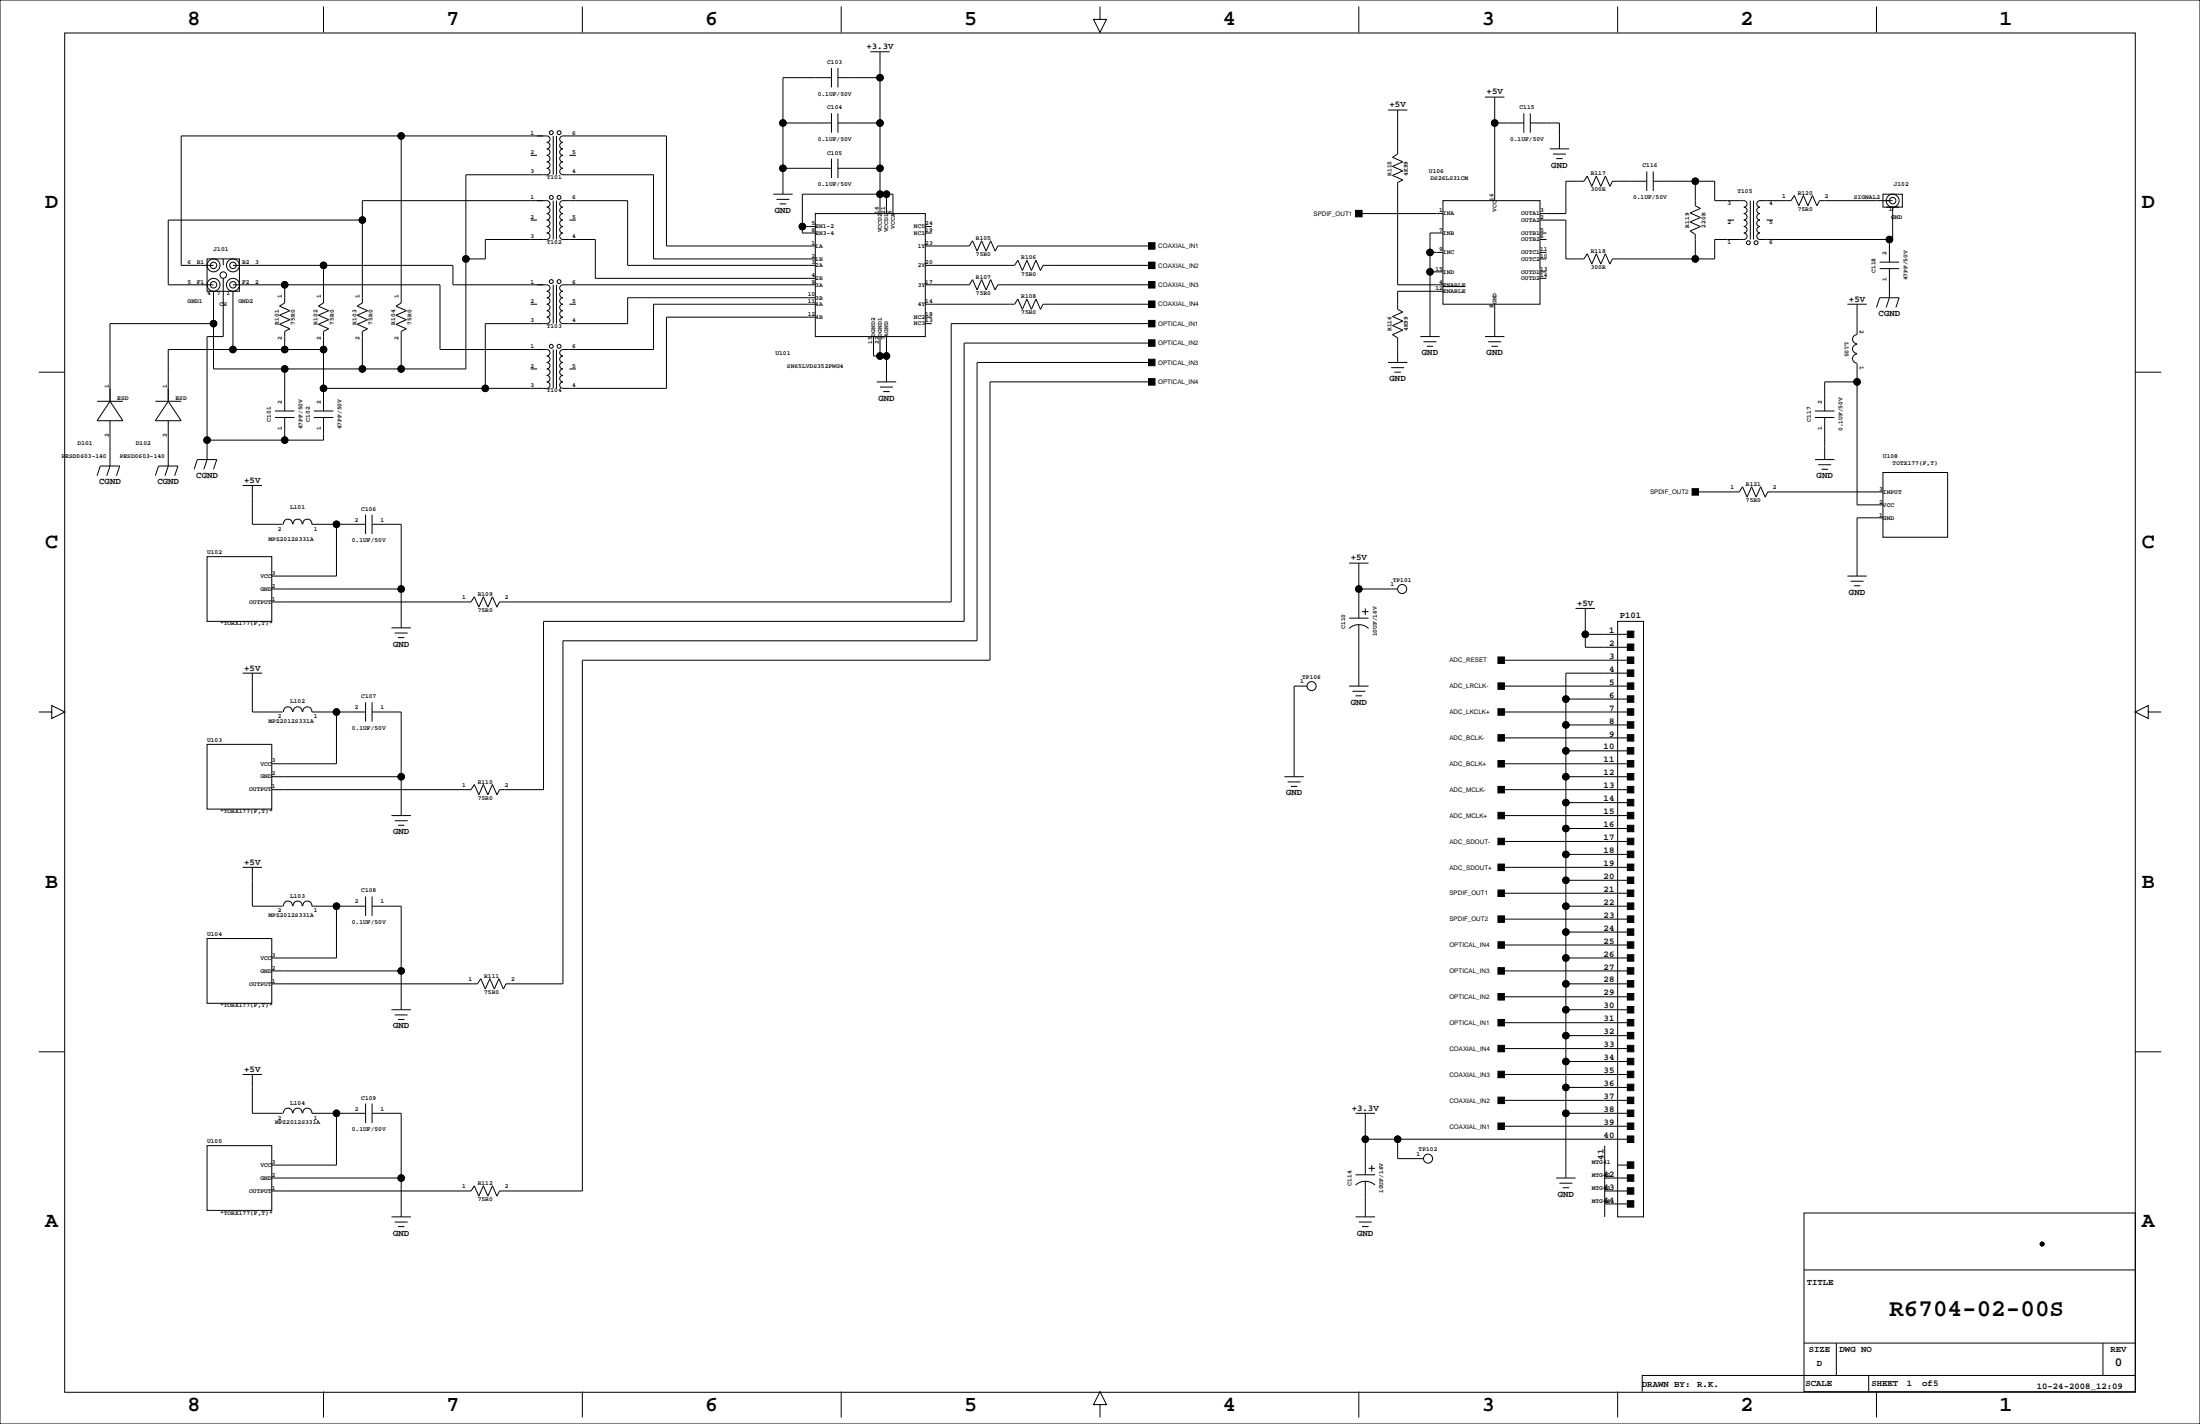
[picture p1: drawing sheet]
<svg xmlns="http://www.w3.org/2000/svg" width="864mm" height="559mm" viewBox="0 0 864 559" stroke-linecap="round" stroke-linejoin="round" font-family="sans-serif">
<g fill="none" stroke="#000" stroke-width=".39">
<path d="M0 0h863.6v558.8h-863.6zM25.4 13h812.8v533.4h-812.8zM127 2.5v10.2M228.6 2.5v10.2M330.2 2.5v10.2M431.8 2.5v5.1h2.5l-2.5 5.1-2.5-5.1h2.5M533.4 2.5v10.2M635 2.5v10.2M736.6 2.5v10.2M326.4 30.5h-19.1v45.7M326.4 26.7v7.6M328.9 30.5h16.5"/>
<path d="M328.9 26.7v7.6M341.6 20.3h7.6M345.4 20.3v63.5M429.3 29h.1M582.9 38.1h7.6M586.7 38.1v40.6M157.5 53.3v65.6l-2.1 1.2 4.1 1.8-4.1 1.8 4.1 1.8-4.1 1.8 4.1 1.7-2 1v14.8M214.4 48.5h.1M214.6 59.7h.1M216.4 47h.1M217.2 53.3v15.3M218.4 53.3v15.3"/>
<path d="M219.7 47h.1M307.3 48.3h19.1M326.4 44.5v7.6M328.9 48.3h16.5M328.9 44.5v7.6M429.3 54.4h.1M544.8 43.2h7.6M548.6 43.2v17.3l-2 1.2 4.1 1.8-4.1 1.8 4.1 1.8-4.1 1.7 4.1 1.8-2.1 1v40.2h17.8M586.7 48.3h11.5M598.2 44.5v7.6M600.7 48.3h11.4v10.1M600.7 44.5v7.6"/>
<path d="M608.3 58.4h7.6M779.8 42.2h.1M208.3 61h2.5M214.4 73.9h.1M216.4 72.4h.1M217.2 78.7v15.3M218.4 78.7v15.3M219.7 72.4h.1M223.5 61h2.6M303.5 76.2h7.6M304.8 78.2h5.1M307.3 66h19.1"/>
<path d="M326.4 62.2v7.7M328.9 66h16.5M328.9 62.2v7.7M348 76.2v7.6M566.4 78.7h38.1v40.7h-38.1zM609.6 60.5h5.1M610.9 62.2h2.5M646.4 71.1h-13.4l-1 2.1-1.8-4.1-1.8 4.1-1.8-4.1-1.8 4.1-1.7-4.1-1.3 2h-7.1v12.7h-10.2M646.4 67.3v7.6M649 71.1h24.1v7.6h11.4a1.27 1.27 0 0 1 1.3 1.3 1.27 1.27 0 0 1-1.3 1.3 1.27 1.27 0 0 1 1.3 1.2 1.27 1.27 0 0 1-1.3 1.3 1.27 1.27 0 0 1 1.3 1.3 1.27 1.27 0 0 1-1.3 1.3 1.27 1.27 0 0 1 1.3 1.2 1.27 1.27 0 0 1-1.3 1.3 1.27 1.27 0 0 1 1.3 1.3 1.27 1.27 0 0 1-1.3 1.2 1.27 1.27 0 0 1 1.3 1.3 1.27 1.27 0 0 1-1.3 1.3h-11.4v7.6h-40.1l-1 2-1.8-4-1.8 4-1.8-4-1.8 4-1.7-4-1.3 2h-7.1v-15.2h-10.2M649 67.3v7.6M665.5 71.1v9.7l2 1-4.1 1.8 4.1 1.7-4.1 1.8 4.1 1.8-4.1 1.8 2.1 1.2v9.7"/>
<path d="M687.1 78.7v15.3M688.3 78.7v15.3M739.1 76.2h7.7v5.1h-7.7zM741.7 72.4h.1M742.9 78.7h-28.7l-1 2.1-1.7-4.1-1.8 4.1-1.8-4.1-1.8 4.1-1.8-4.1-1.2 2h-12.2a1.27 1.27 0 0 0-1.3 1.3 1.27 1.27 0 0 0 1.3 1.3 1.27 1.27 0 0 0-1.3 1.2 1.27 1.27 0 0 0 1.3 1.3 1.27 1.27 0 0 0-1.3 1.3 1.27 1.27 0 0 0 1.3 1.3 1.27 1.27 0 0 0-1.3 1.2 1.27 1.27 0 0 0 1.3 1.3 1.27 1.27 0 0 0-1.3 1.3 1.27 1.27 0 0 0 1.3 1.2 1.27 1.27 0 0 0-1.3 1.3 1.27 1.27 0 0 0 1.3 1.3h52v-12.7M142.2 86.4h-76.2v25.4h17.8M208.3 86.4h2.5M214.6 85.1h.1M223.5 86.4h2.6M306.1 80h2.5M315 88.9h5M320 83.8h43.2v48.3h-43.2z"/>
<path d="M320 96.5h-58.4v-43.2h-40.6a1.27 1.27 0 0 0-1.3 1.3 1.27 1.27 0 0 0 1.3 1.3 1.27 1.27 0 0 0-1.3 1.2 1.27 1.27 0 0 0 1.3 1.3 1.27 1.27 0 0 0-1.3 1.3 1.27 1.27 0 0 0 1.3 1.3 1.27 1.27 0 0 0-1.3 1.2 1.27 1.27 0 0 0 1.3 1.3 1.27 1.27 0 0 0-1.3 1.3 1.27 1.27 0 0 0 1.3 1.2 1.27 1.27 0 0 0-1.3 1.3 1.27 1.27 0 0 0 1.3 1.3h35.5v33h63.5M350.5 83.8v-7.6h-35.5v15.2h5M363.2 96.5h17.3l1.3-2 1.7 4.1 1.8-4.1 1.8 4.1 1.8-4.1 1.8 4.1 1-2.1h60.4M363.2 91.4h2.6M363.2 88.9h2.6M533.4 83.8h33M561.3 99.1h5.1M566.4 91.4h-5.1v40.7M604.5 94h2.6M604.5 91.4h2.6M604.5 99.1h2.6M678.2 86.4h2.5"/>
<path d="M684.3 98.8h.1M684.5 87.6h.1M693.4 86.4h2.6M740.4 81.3h5.1zM741.7 94v8.9M81.3 101.6h12.7v12.7h-12.7zM83.8 104.1h-12.7v-50.8h143.5a1.27 1.27 0 0 1 1.3 1.3 1.27 1.27 0 0 1-1.3 1.3 1.27 1.27 0 0 1 1.3 1.3 1.27 1.27 0 0 1-1.3 1.2 1.27 1.27 0 0 1 1.3 1.3 1.27 1.27 0 0 1-1.3 1.3 1.27 1.27 0 0 1 1.3 1.2 1.27 1.27 0 0 1-1.3 1.3 1.27 1.27 0 0 1 1.3 1.3 1.27 1.27 0 0 1-1.3 1.2 1.27 1.27 0 0 1 1.3 1.3 1.27 1.27 0 0 1-1.3 1.3h-31.7v76.2h-99.1v-30.5M86.4 105.4h.1M87.6 109.2v22.9h-6.3v48.2l-1.3 3.8M87.6 101.6v2.5M91.4 104.1h86.4v7.7h36.8a1.27 1.27 0 0 1 1.3 1.2 1.27 1.27 0 0 1-1.3 1.3 1.27 1.27 0 0 1 1.3 1.3 1.27 1.27 0 0 1-1.3 1.2 1.27 1.27 0 0 1 1.3 1.3 1.27 1.27 0 0 1-1.3 1.3 1.27 1.27 0 0 1 1.3 1.3 1.27 1.27 0 0 1-1.3 1.2 1.27 1.27 0 0 1 1.3 1.3 1.27 1.27 0 0 1-1.3 1.3 1.27 1.27 0 0 1 1.3 1.2 1.27 1.27 0 0 1-1.3 1.3h-24.1v25.4M91.4 111.8h81.3v25.4h41.9a1.27 1.27 0 0 1 1.3 1.2 1.27 1.27 0 0 1-1.3 1.3 1.27 1.27 0 0 1 1.3 1.3 1.27 1.27 0 0 1-1.3 1.2 1.27 1.27 0 0 1 1.3 1.3 1.27 1.27 0 0 1-1.3 1.3 1.27 1.27 0 0 1 1.3 1.2 1.27 1.27 0 0 1-1.3 1.3 1.27 1.27 0 0 1 1.3 1.3 1.27 1.27 0 0 1-1.3 1.3 1.27 1.27 0 0 1 1.3 1.2 1.27 1.27 0 0 1-1.3 1.3h-87.6"/>
<path d="M91.4 114.3v22.9M111.8 111.8v7.1l-2.1 1.2 4.1 1.8-4.1 1.8 4.1 1.8-4.1 1.8 4.1 1.7-2 1v7.2M127 104.1v14.8l-2 1.2 4 1.8-4 1.8 4 1.8-4 1.8 4 1.7-2 1v31.3M182.9 101.6h7.6v-7.6h24.1a1.27 1.27 0 0 0 1.3-1.3 1.27 1.27 0 0 0-1.3-1.3 1.27 1.27 0 0 0 1.3-1.2 1.27 1.27 0 0 0-1.3-1.3 1.27 1.27 0 0 0 1.3-1.3 1.27 1.27 0 0 0-1.3-1.2 1.27 1.27 0 0 0 1.3-1.3 1.27 1.27 0 0 0-1.3-1.3 1.27 1.27 0 0 0 1.3-1.2 1.27 1.27 0 0 0-1.3-1.3 1.27 1.27 0 0 0 1.3-1.3 1.27 1.27 0 0 0-1.3-1.3h-72.4v40.2l-2 1.2 4.1 1.8-4.1 1.8 4.1 1.8-4.1 1.8 4.1 1.7-2.1 1v14.8M208.3 119.4h2.5M214.4 106.9h.1M214.6 118.1h.1M216.4 105.4h.1M217.2 111.8v15.2M218.4 111.8v15.2M219.7 105.4h.1M223.5 119.4h2.6"/>
<path d="M309.9 105.2h.1M320 111.8h-99a1.27 1.27 0 0 0-1.3 1.2 1.27 1.27 0 0 0 1.3 1.3 1.27 1.27 0 0 0-1.3 1.3 1.27 1.27 0 0 0 1.3 1.2 1.27 1.27 0 0 0-1.3 1.3 1.27 1.27 0 0 0 1.3 1.3 1.27 1.27 0 0 0-1.3 1.2 1.27 1.27 0 0 0 1.3 1.3 1.27 1.27 0 0 0-1.3 1.3 1.27 1.27 0 0 0 1.3 1.3 1.27 1.27 0 0 0-1.3 1.2 1.27 1.27 0 0 0 1.3 1.3h25.4v-10.2h73.6M320 119.4h-63.5v17.8h-35.5a1.27 1.27 0 0 0-1.3 1.2 1.27 1.27 0 0 0 1.3 1.3 1.27 1.27 0 0 0-1.3 1.3 1.27 1.27 0 0 0 1.3 1.2 1.27 1.27 0 0 0-1.3 1.3 1.27 1.27 0 0 0 1.3 1.3 1.27 1.27 0 0 0-1.3 1.2 1.27 1.27 0 0 0 1.3 1.3 1.27 1.27 0 0 0-1.3 1.3 1.27 1.27 0 0 0 1.3 1.3 1.27 1.27 0 0 0-1.3 1.2 1.27 1.27 0 0 0 1.3 1.3h40.6v-27.9h58.4M320 104.1h-73.6v-25.4h-25.4a1.27 1.27 0 0 0-1.3 1.3 1.27 1.27 0 0 0 1.3 1.3 1.27 1.27 0 0 0-1.3 1.2 1.27 1.27 0 0 0 1.3 1.3 1.27 1.27 0 0 0-1.3 1.3 1.27 1.27 0 0 0 1.3 1.3 1.27 1.27 0 0 0-1.3 1.2 1.27 1.27 0 0 0 1.3 1.3 1.27 1.27 0 0 0-1.3 1.3 1.27 1.27 0 0 0 1.3 1.2 1.27 1.27 0 0 0-1.3 1.3 1.27 1.27 0 0 0 1.3 1.3h12.7v15.2h86.3M363.2 104.1h35.1l1.2-2 1.8 4.1 1.8-4.1 1.8 4.1 1.8-4.1 1.7 4.1 1-2.1h42.7M363.2 111.8h17.3l1.3-2.1 1.7 4.1 1.8-4.1 1.8 4.1 1.8-4.1 1.8 4.1 1-2h60.4M363.2 119.4h35.1l1.2-2.1 1.8 4.1 1.8-4.1 1.8 4.1 1.8-4.1 1.7 4.1 1-2h42.7M561.3 106.7h5.1M566.4 114.3h-17.8v7.1l2.1 1-4.1 1.8 4.1 1.8-4.1 1.8 4.1 1.7-4.1 1.8 2 1.3v9.6M566.4 112.5h8.8M586.7 119.4v12.7M604.5 101.6h2.6"/>
<path d="M604.5 109.2h2.6M604.5 106.7h2.6M686.3 100.3h.1M689.6 100.3h.1M725.2 119.4h7.6M729 119.4v11.9a1.78 1.78 0 0 0-1.8 1.8 1.78 1.78 0 0 0 1.8 1.8M737.9 105.4h7.6M737.9 102.9h7.6M741.7 111.8h.1M741.7 105.4v11.4l-1.3 3.8M83.8 127h-40.6v30.5M127 137.2h-61v20.3"/>
<path d="M214.4 132.3h.1M216.4 130.8h.1M217.2 137.2v15.2M218.4 137.2v15.2M219.7 130.8h.1M309.9 130.6h.1M342.9 132.1v7.6h5.1M345.4 132.1v7.6M348 132.1v17.8M363.2 127h2.6M363.2 124.5h2.6M452.1 127h-78.7v109.2h-177.3l-1 2.1-1.8-4.1-1.8 4.1-1.8-4.1-1.7 4.1-1.8-4.1-1.3 2h-78.2"/>
<path d="M452.1 134.6h-73.6v109.2h-165.1v66.1h-17.3l-1 2-1.8-4.1-1.8 4.1-1.8-4.1-1.7 4.1-1.8-4.1-1.3 2.1h-78.2M557.5 132.1h7.6M558.8 134.1h5.1M560.1 135.9h2.5M582.9 132.1h7.6M584.2 134.1h5.1M585.5 135.9h2.5M729 138.9a1.78 1.78 0 0 0-1.8 1.8 1.78 1.78 0 0 0 1.8 1.8M729 135.1a1.78 1.78 0 0 0-1.8 1.8 1.78 1.78 0 0 0 1.8 1.8M736.6 120.6l1.3-3.8h7.6l-1.3 3.8M15.2 146.1h10.2M38.1 157.5h10.2"/>
<path d="M43.2 157.5l5.1 7.6h-10.2zM61 157.5h10.1M66 157.5l5.1 7.6h-10.1zM111.8 144.8v16.5M208.3 144.8h2.5M214.6 143.5h.1M223.5 144.8h2.6M344.2 149.9h7.6M345.4 151.9h5.1M346.7 153.7h2.5M452.1 142.2h-68.6v109.3h-162.5v134.6h-22.4l-1 2-1.8-4.1-1.7 4.1-1.8-4.1-1.8 4.1-1.8-4.1-1.2 2.1h-80.8M452.1 149.9h-63.5v109.2h-160v208.3h-32.5l-1 2-1.8-4.1-1.8 4.1-1.8-4.1-1.7 4.1-1.8-4.1-1.3 2.1h-78.2"/>
<path d="M544.8 142.2h7.6M546.1 144.3h5.1M547.4 146.1h2.5M729 142.7v55.4h10.1M729 149.9h-12.7v11.4M838.2 146.1h10.2M43.2 165.1v17.8l-1.3 3.8M66 165.1v17.8l-1.2 3.8M107.9 163.8h7.7M107.9 161.3h7.7M111.8 163.8v8.9M123.2 163.8h7.6"/>
<path d="M123.2 161.3h7.6M127 163.8v8.9h-45.7M309.9 163.6h.1M712.5 163.8h7.6M712.5 161.3h7.6M716.3 163.8v16.5M38.1 186.7l1.3-3.8h7.6l-1.3 3.8M61 186.7l1.2-3.8h7.6l-1.2 3.8M76.2 184.1l1.3-3.8h7.6l-1.3 3.8M95.2 190.5h7.7M99.1 190.5v15.2h11.9M309.9 189h.1"/>
<path d="M665.5 193h17.3l1.2-2 1.8 4.1 1.8-4.1 1.8 4.1 1.7-4.1 1.8 4.1 1-2.1h45.2M712.5 180.3h7.6M713.7 182.4h5.1M715 184.1h2.5M739.1 185.4h25.4v25.4h-25.4zM81.3 218.4h25.4v25.4h-25.4zM111.3 205.7a1.78 1.78 0 0 1 1.7-2 1.78 1.78 0 0 1 1.8 2M115.1 205.7a1.78 1.78 0 0 1 1.8-2 1.78 1.78 0 0 1 1.7 2M118.9 205.7a1.78 1.78 0 0 1 1.8-2 1.78 1.78 0 0 1 1.7 2M122.4 205.7h21.1M132.1 205.7v20.4h-25.4M143.5 201.9v7.7"/>
<path d="M146 205.7h11.5v40.7M146 201.9v7.7M739.1 203.2h-10.1v22.9M106.7 231.1h50.8M529.6 221h7.6M533.4 231.1h15.2M533.4 221v21.6M535.9 238.8v2.5M549.9 232.4h.1M549.9 231.1h.1M551.2 233.7h.1M552.4 231.1h.1"/>
<path d="M553.7 231.1h.1M618.5 238.8h7.6M622.3 238.8v15.2h16.5M725.2 226.1h7.6M726.4 228.1h5.1M727.7 229.9h2.5M153.7 246.4h7.6M154.9 248.4h5.1M156.2 250.2h2.5M529.6 246.6a5.6 5.6 0 0 1 7.6 0M529.6 242.6h7.6M533.4 245.1v24.1"/>
<path d="M534.7 240h2.5M589.3 259.1h49.5M622.3 248.9h16.5M635 243.8h10.2v233.7h-10.2zM15.2 279.4h5.1v-2.5l5.1 2.5-5.1 2.5v-2.5M95.2 264.2h7.7M99.1 264.2v15.2h11.9M111.3 279.4a1.78 1.78 0 0 1 1.7-2 1.78 1.78 0 0 1 1.8 2M115.1 279.4a1.78 1.78 0 0 1 1.8-2 1.78 1.78 0 0 1 1.7 2M118.9 279.4a1.78 1.78 0 0 1 1.8-2 1.78 1.78 0 0 1 1.7 2M122.4 279.4h21.1M132.1 279.4v20.3h-25.4"/>
<path d="M143.5 275.6v7.6M146 279.4h11.5v40.6M146 275.6v7.6M513.1 269.2h-5.1v35.6M514.3 270.5h.1M514.3 269.2h.1M515.6 271.8h.1M516.9 269.2h.1M518.2 269.2h.1M529.6 269.2h7.6M530.9 271.3h5M532.1 273h2.6"/>
<path d="M589.3 269.2h49.5M589.3 279.4h49.5M614.7 274.3h24.1M638.8 264.2h-24.1v198.1M843.3 279.4v-2.5l-5.1 2.5 5.1 2.5v-2.5h5.1M81.3 292.1h25.4v25.4h-25.4zM589.3 299.7h49.5M589.3 289.6h49.5M614.7 284.5h24.1M614.7 294.6h24.1M106.7 304.8h50.8M504.2 304.8h7.6"/>
<path d="M505.5 306.8h5M506.7 308.6h2.6M589.3 309.9h49.5M614.7 304.8h24.1M614.7 315h24.1M153.7 320h7.6M154.9 322.1h5.1M156.2 323.8h2.5M589.3 320h49.5M589.3 330.2h49.5M614.7 325.1h24.1M614.7 335.3h24.1"/>
<path d="M95.2 340.4h7.7M99.1 340.4v15.2h11.9M111.3 355.6a1.78 1.78 0 0 1 1.7-2 1.78 1.78 0 0 1 1.8 2M115.1 355.6a1.78 1.78 0 0 1 1.8-2 1.78 1.78 0 0 1 1.7 2M118.9 355.6a1.78 1.78 0 0 1 1.8-2 1.78 1.78 0 0 1 1.7 2M122.4 355.6h21.1M132.1 355.6v20.3h-25.4M143.5 351.8v7.6M146 355.6h11.5v40.6M146 351.8v7.6M589.3 340.4h49.5M589.3 350.5h49.5"/>
<path d="M614.7 355.6h24.1M614.7 345.4h24.1M81.3 368.3h25.4v25.4h-25.4zM589.3 360.7h49.5M589.3 370.8h49.5M614.7 375.9h24.1M614.7 365.8h24.1M106.7 381h50.8M153.7 396.2h7.6M154.9 398.3h5.1M589.3 381h49.5M589.3 391.2h49.5"/>
<path d="M614.7 386.1h24.1M614.7 396.2h24.1M15.2 412.8h10.2M156.2 400h2.5M589.3 401.3h49.5M589.3 411.5h49.5M614.7 406.4h24.1M614.7 416.6h24.1M838.2 412.8h10.2M95.2 421.6h7.7M99.1 421.6v15.3h11.9M111.3 436.8a1.78 1.78 0 0 1 1.7-2 1.78 1.78 0 0 1 1.8 2.1"/>
<path d="M115.1 436.8a1.78 1.78 0 0 1 1.8-2 1.78 1.78 0 0 1 1.7 2.1M118.9 436.8a1.78 1.78 0 0 1 1.8-2 1.78 1.78 0 0 1 1.7 2.1M122.4 436.9h21.1M132.1 436.9v20.3h-25.4M143.5 433.1v7.6M146 436.9h11.5v40.6M146 433.1v7.6M532.1 436.9h7.7M535.9 436.9v24.1M589.3 421.6h49.5M589.3 431.8h49.5M614.7 436.9h24.1"/>
<path d="M614.7 426.7h24.1M81.3 449.6h25.4v25.4h-25.4zM535.9 447h102.9M537.2 458.5h2.6M538.5 457.2v2.5M548.6 447v7.7h10.2M560.1 455.9h.1M560.1 454.7h.1M561.3 457.2h.1M562.6 454.7h.1M563.9 454.7h.1M589.3 442h49.5"/>
<path d="M629.9 449.6v27.9M635 457.2h3.8M106.7 462.3h50.8M153.7 477.5h7.6M154.9 479.6h5.1M532.1 465.1a5.6 5.6 0 0 1 7.7 0M532.1 477.5h7.7M532.1 461h7.7M533.4 479.6h5.1M535.9 463.5v14M610.9 462.3h7.6M612.1 464.3h5.1"/>
<path d="M613.4 466.1h2.5M629.9 462.3h8.9M629.9 467.4h8.9M629.9 472.4h8.9M708.2 476h130v70.1h-130zM156.2 481.3h2.5M534.7 481.3h2.5M708.2 498.3h130M708.2 527h130M720.9 527v12.8M733.6 539.8v6.3M825.5 527v12.8"/>
<path d="M838.2 539.8h-193.5v6.3M127 546.1v10.2M228.6 546.1v10.2M330.2 546.1v10.2M431.8 551.2h2.5l-2.5-5.1-2.5 5.1h2.5v5.1M533.4 546.1v10.2M635 546.1v10.2M736.6 546.1v10.2"/>
<circle cx="345.4" cy="30.5" r="1.27"/>
<circle cx="157.5" cy="53.3" r="1.27"/>
<circle cx="216.4" cy="52.1" r=".76"/>
<circle cx="219.5" cy="52.1" r=".76"/>
<circle cx="307.3" cy="48.3" r="1.27"/>
<circle cx="345.4" cy="48.3" r="1.27"/>
<circle cx="586.7" cy="48.3" r="1.27"/>
<circle cx="216.4" cy="77.5" r=".76"/>
<circle cx="219.5" cy="77.5" r=".76"/>
<circle cx="307.3" cy="66" r="1.27"/>
<circle cx="345.4" cy="66" r="1.27"/>
<circle cx="345.4" cy="76.2" r="1.27"/>
<circle cx="348" cy="76.2" r="1.27"/>
<circle cx="665.5" cy="71.1" r="1.27"/>
<circle cx="742.9" cy="78.7" r="1.27"/>
<circle cx="743" cy="78.7" r="2.54"/>
<circle cx="142.2" cy="86.4" r="1.27"/>
<circle cx="315" cy="88.9" r="1.27"/>
<circle cx="561.3" cy="99.1" r="1.27"/>
<circle cx="686.3" cy="95.2" r=".76"/>
<circle cx="689.4" cy="95.2" r=".76"/>
<circle cx="741.7" cy="94" r="1.27"/>
<circle cx="83.8" cy="111.8" r="1.27"/>
<circle cx="83.8" cy="104.1" r="1.27"/>
<circle cx="83.8" cy="111.8" r="2.54"/>
<circle cx="83.8" cy="104.1" r="2.54"/>
<circle cx="87.6" cy="107.9" r="1.27"/>
<circle cx="91.4" cy="111.8" r="1.27"/>
<circle cx="91.4" cy="104.1" r="1.27"/>
<circle cx="91.4" cy="111.8" r="2.54"/>
<circle cx="91.4" cy="104.1" r="2.54"/>
<circle cx="111.8" cy="111.8" r="1.27"/>
<circle cx="127" cy="104.1" r="1.27"/>
<circle cx="182.9" cy="101.6" r="1.27"/>
<circle cx="216.4" cy="110.5" r=".76"/>
<circle cx="219.5" cy="110.5" r=".76"/>
<circle cx="561.3" cy="106.7" r="1.27"/>
<circle cx="665.5" cy="101.6" r="1.27"/>
<circle cx="83.8" cy="127" r="1.27"/>
<circle cx="91.4" cy="137.2" r="1.27"/>
<circle cx="111.8" cy="137.2" r="1.27"/>
<circle cx="127" cy="137.2" r="1.27"/>
<circle cx="216.4" cy="135.9" r=".76"/>
<circle cx="219.5" cy="135.9" r=".76"/>
<circle cx="345.4" cy="139.7" r="1.27"/>
<circle cx="348" cy="139.7" r="1.27"/>
<circle cx="111.8" cy="144.8" r="1.27"/>
<circle cx="127" cy="152.4" r="1.27"/>
<circle cx="142.2" cy="144.8" r="1.27"/>
<circle cx="157.5" cy="144.8" r="1.27"/>
<circle cx="190.5" cy="152.4" r="1.27"/>
<circle cx="729" cy="149.9" r="1.27"/>
<circle cx="81.3" cy="172.7" r="1.27"/>
<circle cx="111.8" cy="172.7" r="1.27"/>
<circle cx="132.1" cy="205.7" r="1.27"/>
<circle cx="157.5" cy="231.1" r="1.27"/>
<circle cx="533.4" cy="231.1" r="1.27"/>
<circle cx="550.4" cy="231.1" r="1.78"/>
<circle cx="622.3" cy="248.9" r="1.27"/>
<circle cx="132.1" cy="279.4" r="1.27"/>
<circle cx="514.9" cy="269.2" r="1.78"/>
<circle cx="614.7" cy="274.3" r="1.27"/>
<circle cx="614.7" cy="284.5" r="1.27"/>
<circle cx="614.7" cy="294.6" r="1.27"/>
<circle cx="157.5" cy="304.8" r="1.27"/>
<circle cx="614.7" cy="315" r="1.27"/>
<circle cx="614.7" cy="304.8" r="1.27"/>
<circle cx="614.7" cy="335.3" r="1.27"/>
<circle cx="614.7" cy="325.1" r="1.27"/>
<circle cx="132.1" cy="355.6" r="1.27"/>
<circle cx="614.7" cy="345.4" r="1.27"/>
<circle cx="614.7" cy="355.6" r="1.27"/>
<circle cx="614.7" cy="365.8" r="1.27"/>
<circle cx="614.7" cy="375.9" r="1.27"/>
<circle cx="157.5" cy="381" r="1.27"/>
<circle cx="614.7" cy="386.1" r="1.27"/>
<circle cx="614.7" cy="396.2" r="1.27"/>
<circle cx="614.7" cy="406.4" r="1.27"/>
<circle cx="614.7" cy="416.6" r="1.27"/>
<circle cx="132.1" cy="436.9" r="1.27"/>
<circle cx="614.7" cy="426.7" r="1.27"/>
<circle cx="614.7" cy="436.9" r="1.27"/>
<circle cx="535.9" cy="447" r="1.27"/>
<circle cx="548.6" cy="447" r="1.27"/>
<circle cx="560.6" cy="454.7" r="1.78"/>
<circle cx="157.5" cy="462.3" r="1.27"/>
<circle cx="801.6" cy="488.2" r=".76"/>
</g>
<g fill="#000" stroke="#000" stroke-width=".39">
<path d="M450.8 95.2h2.6v2.6h-2.6z" fill-rule="evenodd"/>
<path d="M532.1 82.6h2.6v2.5h-2.6z" fill-rule="evenodd"/>
<path d="M450.8 102.9h2.6v2.5h-2.6z" fill-rule="evenodd"/>
<path d="M450.8 110.5h2.6v2.5h-2.6z" fill-rule="evenodd"/>
<path d="M450.8 118.1h2.6v2.5h-2.6z" fill-rule="evenodd"/>
<path d="M450.8 133.3h2.6v2.6h-2.6z" fill-rule="evenodd"/>
<path d="M450.8 125.7h2.6v2.6h-2.6z" fill-rule="evenodd"/>
<path d="M450.8 148.6h2.6v2.5h-2.6z" fill-rule="evenodd"/>
<path d="M450.8 141h2.6v2.5h-2.6z" fill-rule="evenodd"/>
<path d="M664.2 191.8h2.5v2.5h-2.5z" fill-rule="evenodd"/>
<path d="M638.8 252.7h2.5v2.6h-2.5z" fill-rule="evenodd"/>
<path d="M638.8 247.6h2.5v2.6h-2.5z" fill-rule="evenodd"/>
<path d="M588 257.8h2.5v2.5h-2.5z" fill-rule="evenodd"/>
<path d="M588 268h2.5v2.5h-2.5z" fill-rule="evenodd"/>
<path d="M638.8 257.8h2.5v2.5h-2.5z" fill-rule="evenodd"/>
<path d="M638.8 273h2.5v2.6h-2.5z" fill-rule="evenodd"/>
<path d="M638.8 268h2.5v2.5h-2.5z" fill-rule="evenodd"/>
<path d="M638.8 262.9h2.5v2.5h-2.5z" fill-rule="evenodd"/>
<path d="M588 278.1h2.5v2.6h-2.5z" fill-rule="evenodd"/>
<path d="M588 288.3h2.5v2.5h-2.5z" fill-rule="evenodd"/>
<path d="M638.8 278.1h2.5v2.6h-2.5z" fill-rule="evenodd"/>
<path d="M638.8 293.4h2.5v2.5h-2.5z" fill-rule="evenodd"/>
<path d="M638.8 288.3h2.5v2.5h-2.5z" fill-rule="evenodd"/>
<path d="M638.8 283.2h2.5v2.6h-2.5z" fill-rule="evenodd"/>
<path d="M588 298.4h2.5v2.6h-2.5z" fill-rule="evenodd"/>
<path d="M588 308.6h2.5v2.5h-2.5z" fill-rule="evenodd"/>
<path d="M638.8 298.4h2.5v2.6h-2.5z" fill-rule="evenodd"/>
<path d="M638.8 313.7h2.5v2.5h-2.5z" fill-rule="evenodd"/>
<path d="M638.8 308.6h2.5v2.5h-2.5z" fill-rule="evenodd"/>
<path d="M638.8 303.5h2.5v2.6h-2.5z" fill-rule="evenodd"/>
<path d="M588 318.8h2.5v2.5h-2.5z" fill-rule="evenodd"/>
<path d="M588 328.9h2.5v2.6h-2.5z" fill-rule="evenodd"/>
<path d="M638.8 318.8h2.5v2.5h-2.5z" fill-rule="evenodd"/>
<path d="M638.8 334h2.5v2.5h-2.5z" fill-rule="evenodd"/>
<path d="M638.8 328.9h2.5v2.6h-2.5z" fill-rule="evenodd"/>
<path d="M638.8 323.8h2.5v2.6h-2.5z" fill-rule="evenodd"/>
<path d="M588 339.1h2.5v2.5h-2.5z" fill-rule="evenodd"/>
<path d="M588 349.2h2.5v2.6h-2.5z" fill-rule="evenodd"/>
<path d="M638.8 354.3h2.5v2.6h-2.5z" fill-rule="evenodd"/>
<path d="M638.8 339.1h2.5v2.5h-2.5z" fill-rule="evenodd"/>
<path d="M638.8 349.2h2.5v2.6h-2.5z" fill-rule="evenodd"/>
<path d="M638.8 344.2h2.5v2.5h-2.5z" fill-rule="evenodd"/>
<path d="M588 359.4h2.5v2.5h-2.5z" fill-rule="evenodd"/>
<path d="M588 369.6h2.5v2.5h-2.5z" fill-rule="evenodd"/>
<path d="M638.8 364.5h2.5v2.5h-2.5z" fill-rule="evenodd"/>
<path d="M638.8 374.6h2.5v2.6h-2.5z" fill-rule="evenodd"/>
<path d="M638.8 369.6h2.5v2.5h-2.5z" fill-rule="evenodd"/>
<path d="M638.8 359.4h2.5v2.5h-2.5z" fill-rule="evenodd"/>
<path d="M588 379.7h2.5v2.6h-2.5z" fill-rule="evenodd"/>
<path d="M588 389.9h2.5v2.5h-2.5z" fill-rule="evenodd"/>
<path d="M638.8 384.8h2.5v2.5h-2.5z" fill-rule="evenodd"/>
<path d="M638.8 395h2.5v2.5h-2.5z" fill-rule="evenodd"/>
<path d="M638.8 389.9h2.5v2.5h-2.5z" fill-rule="evenodd"/>
<path d="M638.8 379.7h2.5v2.6h-2.5z" fill-rule="evenodd"/>
<path d="M588 400h2.5v2.6h-2.5z" fill-rule="evenodd"/>
<path d="M588 410.2h2.5v2.6h-2.5z" fill-rule="evenodd"/>
<path d="M638.8 405.1h2.5v2.6h-2.5z" fill-rule="evenodd"/>
<path d="M638.8 415.3h2.5v2.5h-2.5z" fill-rule="evenodd"/>
<path d="M638.8 410.2h2.5v2.6h-2.5z" fill-rule="evenodd"/>
<path d="M638.8 400h2.5v2.6h-2.5z" fill-rule="evenodd"/>
<path d="M588 420.4h2.5v2.5h-2.5z" fill-rule="evenodd"/>
<path d="M588 430.5h2.5v2.6h-2.5z" fill-rule="evenodd"/>
<path d="M638.8 425.4h2.5v2.6h-2.5z" fill-rule="evenodd"/>
<path d="M638.8 435.6h2.5v2.5h-2.5z" fill-rule="evenodd"/>
<path d="M638.8 430.5h2.5v2.6h-2.5z" fill-rule="evenodd"/>
<path d="M638.8 420.4h2.5v2.5h-2.5z" fill-rule="evenodd"/>
<path d="M588 440.7h2.5v2.5h-2.5z" fill-rule="evenodd"/>
<path d="M638.8 445.8h2.5v2.5h-2.5z" fill-rule="evenodd"/>
<path d="M638.8 455.9h2.5v2.6h-2.5z" fill-rule="evenodd"/>
<path d="M638.8 440.7h2.5v2.5h-2.5z" fill-rule="evenodd"/>
<path d="M638.8 461h2.5v2.5h-2.5z" fill-rule="evenodd"/>
<path d="M638.8 471.2h2.5v2.5h-2.5z" fill-rule="evenodd"/>
<path d="M638.8 466.1h2.5v2.5h-2.5z" fill-rule="evenodd"/>
<circle cx="345.4" cy="30.5" r="1.27"/>
<circle cx="157.5" cy="53.3" r="1.27"/>
<circle cx="307.3" cy="48.3" r="1.27"/>
<circle cx="345.4" cy="48.3" r="1.27"/>
<circle cx="586.7" cy="48.3" r="1.27"/>
<circle cx="307.3" cy="66" r="1.27"/>
<circle cx="345.4" cy="66" r="1.27"/>
<circle cx="345.4" cy="76.2" r="1.27"/>
<circle cx="348" cy="76.2" r="1.27"/>
<circle cx="665.5" cy="71.1" r="1.27"/>
<circle cx="142.2" cy="86.4" r="1.27"/>
<circle cx="315" cy="88.9" r="1.27"/>
<circle cx="561.3" cy="99.1" r="1.27"/>
<circle cx="741.7" cy="94" r="1.27"/>
<circle cx="111.8" cy="111.8" r="1.27"/>
<circle cx="127" cy="104.1" r="1.27"/>
<circle cx="182.9" cy="101.6" r="1.27"/>
<circle cx="561.3" cy="106.7" r="1.27"/>
<circle cx="665.5" cy="101.6" r="1.27"/>
<circle cx="83.8" cy="127" r="1.27"/>
<circle cx="91.4" cy="137.2" r="1.27"/>
<circle cx="111.8" cy="137.2" r="1.27"/>
<circle cx="127" cy="137.2" r="1.27"/>
<circle cx="345.4" cy="139.7" r="1.27"/>
<circle cx="348" cy="139.7" r="1.27"/>
<circle cx="111.8" cy="144.8" r="1.27"/>
<circle cx="127" cy="152.4" r="1.27"/>
<circle cx="142.2" cy="144.8" r="1.27"/>
<circle cx="157.5" cy="144.8" r="1.27"/>
<circle cx="190.5" cy="152.4" r="1.27"/>
<circle cx="729" cy="149.9" r="1.27"/>
<circle cx="81.3" cy="172.7" r="1.27"/>
<circle cx="111.8" cy="172.7" r="1.27"/>
<circle cx="132.1" cy="205.7" r="1.27"/>
<circle cx="157.5" cy="231.1" r="1.27"/>
<circle cx="533.4" cy="231.1" r="1.27"/>
<circle cx="622.3" cy="248.9" r="1.27"/>
<circle cx="132.1" cy="279.4" r="1.27"/>
<circle cx="614.7" cy="274.3" r="1.27"/>
<circle cx="614.7" cy="284.5" r="1.27"/>
<circle cx="614.7" cy="294.6" r="1.27"/>
<circle cx="157.5" cy="304.8" r="1.27"/>
<circle cx="614.7" cy="315" r="1.27"/>
<circle cx="614.7" cy="304.8" r="1.27"/>
<circle cx="614.7" cy="335.3" r="1.27"/>
<circle cx="614.7" cy="325.1" r="1.27"/>
<circle cx="132.1" cy="355.6" r="1.27"/>
<circle cx="614.7" cy="345.4" r="1.27"/>
<circle cx="614.7" cy="355.6" r="1.27"/>
<circle cx="614.7" cy="365.8" r="1.27"/>
<circle cx="614.7" cy="375.9" r="1.27"/>
<circle cx="157.5" cy="381" r="1.27"/>
<circle cx="614.7" cy="386.1" r="1.27"/>
<circle cx="614.7" cy="396.2" r="1.27"/>
<circle cx="614.7" cy="406.4" r="1.27"/>
<circle cx="614.7" cy="416.6" r="1.27"/>
<circle cx="132.1" cy="436.9" r="1.27"/>
<circle cx="614.7" cy="426.7" r="1.27"/>
<circle cx="614.7" cy="436.9" r="1.27"/>
<circle cx="535.9" cy="447" r="1.27"/>
<circle cx="548.6" cy="447" r="1.27"/>
<circle cx="157.5" cy="462.3" r="1.27"/>
<circle cx="801.6" cy="488.2" r=".76"/>
</g>
<text font-size="9.5" x="741.7" y="516.5">R6704-02-00S</text>
<g font-size="8.5">
<text x="73.7" y="10">8</text>
<text x="175.3" y="10">7</text>
<text x="276.9" y="10">6</text>
<text x="378.5" y="10">5</text>
<text x="480.1" y="10">4</text>
<text x="581.7" y="10">3</text>
<text x="683.3" y="10">2</text>
<text x="784.9" y="10">1</text>
<text x="17.8" y="81.6">D</text>
<text x="840.7" y="81.6">D</text>
<text x="17.8" y="215">C</text>
<text x="840.7" y="215">C</text>
<text x="17.8" y="348.3">B</text>
<text x="840.7" y="348.3">B</text>
<text x="17.8" y="481.7">A</text>
<text x="840.7" y="481.7">A</text>
<text x="73.7" y="553.8">8</text>
<text x="175.3" y="553.8">7</text>
<text x="276.9" y="553.8">6</text>
<text x="378.5" y="553.8">5</text>
<text x="480.1" y="553.8">4</text>
<text x="581.7" y="553.8">3</text>
<text x="683.3" y="553.8">2</text>
<text x="784.9" y="553.8">1</text>
</g>
<text font-size="4.9" x="830.1" y="536.1">0</text>
<g font-size="3.5">
<text x="340.1" y="19.3">+3.3V</text>
<text x="583.6" y="37.1">+5V</text>
<text x="545.5" y="42.1">+5V</text>
<text x="609" y="65.8">GND</text>
<text x="304.2" y="83.5">GND</text>
<text x="725.8" y="118.3">+5V</text>
<text x="737.4" y="123.9">CGND</text>
<text x="558.2" y="139.4">GND</text>
<text x="583.6" y="139.4">GND</text>
<text x="545.5" y="149.6">GND</text>
<text x="344.8" y="157.2">GND</text>
<text x="38.9" y="190">CGND</text>
<text x="61.8" y="190">CGND</text>
<text x="77" y="187.4">CGND</text>
<text x="95.9" y="189.5">+5V</text>
<text x="713.1" y="187.7">GND</text>
<text x="530.2" y="219.9">+5V</text>
<text x="725.8" y="233.4">GND</text>
<text x="619.1" y="237.7">+5V</text>
<text x="635.8" y="242.5">P101</text>
<text x="631.6" y="248.4">1</text>
<text x="154.3" y="253.7">GND</text>
<text x="631.6" y="253.5">2</text>
<text x="95.9" y="263.1">+5V</text>
<text x="631.6" y="263.6">4</text>
<text x="631.6" y="258.5">3</text>
<text x="631.6" y="268.7">5</text>
<text x="631.6" y="273.8">6</text>
<text x="530.2" y="276.6">GND</text>
<text x="631.6" y="278.9">7</text>
<text x="631.6" y="283.9">8</text>
<text x="631.6" y="289">9</text>
<text x="629.5" y="294.1">10</text>
<text x="629.5" y="299.2">11</text>
<text x="629.5" y="304.3">12</text>
<text x="629.5" y="309.3">13</text>
<text x="504.8" y="312.1">GND</text>
<text x="629.5" y="314.4">14</text>
<text x="629.5" y="319.5">15</text>
<text x="154.3" y="327.4">GND</text>
<text x="629.5" y="324.6">16</text>
<text x="629.5" y="329.7">17</text>
<text x="629.5" y="334.7">18</text>
<text x="95.9" y="339.3">+5V</text>
<text x="629.5" y="339.8">19</text>
<text x="629.5" y="344.9">20</text>
<text x="629.5" y="350">21</text>
<text x="629.5" y="355.1">22</text>
<text x="629.5" y="360.1">23</text>
<text x="629.5" y="365.2">24</text>
<text x="629.5" y="370.3">25</text>
<text x="629.5" y="375.4">26</text>
<text x="629.5" y="380.5">27</text>
<text x="629.5" y="385.5">28</text>
<text x="629.5" y="390.6">29</text>
<text x="629.5" y="395.7">30</text>
<text x="629.5" y="400.8">31</text>
<text x="154.3" y="403.6">GND</text>
<text x="629.5" y="405.9">32</text>
<text x="629.5" y="410.9">33</text>
<text x="629.5" y="416">34</text>
<text x="95.9" y="420.6">+5V</text>
<text x="629.5" y="421.1">35</text>
<text x="629.5" y="426.2">36</text>
<text x="629.5" y="431.3">37</text>
<text x="530.6" y="435.8">+3.3V</text>
<text x="629.5" y="436.3">38</text>
<text x="629.5" y="441.4">39</text>
<text x="629.5" y="446.5">40</text>
<text x="629.4" y="455.1" transform="rotate(-90 629.4 455.1)">41</text>
<text x="629.5" y="461.7">42</text>
<text x="629.5" y="466.8">43</text>
<text x="611.5" y="469.6">GND</text>
<text x="629.5" y="471.9">44</text>
<text x="154.3" y="484.9">GND</text>
<text x="532.8" y="484.9">GND</text>
<text x="709.2" y="504.2">TITLE</text>
<text x="710" y="530.6">SIZE</text>
<text x="722.1" y="530.6">DWG NO</text>
<text x="828.4" y="530.6">REV</text>
<text x="713.2" y="536.2">D</text>
<text x="644.5" y="544.3">DRAWN BY:</text>
<text x="666.2" y="544.4">R.K.</text>
<text x="708.7" y="544">SCALE</text>
<text x="734.6" y="544">SHEET</text>
<text x="748.5" y="544">1</text>
<text x="754.5" y="544">of5</text>
<text x="799.5" y="544.9">10-24-2008_12:09</text>
</g>
<g font-size="2.5">
<text x="324.7" y="25.1">C103</text>
<text x="321" y="37.5">0.1UF/50V</text>
<text x="324.7" y="42.9">C104</text>
<text x="596.5" y="42.9">C115</text>
<text x="208.3" y="52.8">1</text>
<text x="224.6" y="52.8">6</text>
<text x="321" y="55.3">0.1UF/50V</text>
<text x="592.8" y="55.3">0.1UF/50V</text>
<text x="208.3" y="60.5">2</text>
<text x="224.6" y="60.5">5</text>
<text x="324.7" y="60.6">C105</text>
<text x="644.7" y="65.7">C116</text>
<text x="208.3" y="68.1">3</text>
<text x="214.6" y="70.2">T101</text>
<text x="224.6" y="68.1">4</text>
<text x="546.3" y="69" transform="rotate(-90 546.3 69)">R115</text>
<text x="552.6" y="69" transform="rotate(-90 552.6 69)">4K99</text>
<text x="560.9" y="68.1">U106</text>
<text x="561.6" y="70.6">DS26LS31CM</text>
<text x="624.4" y="68.8">R117</text>
<text x="321" y="73.1">0.1UF/50V</text>
<text x="624.4" y="75.1">300R</text>
<text x="682" y="75.7">T105</text>
<text x="699.6" y="77.7">1</text>
<text x="705.7" y="76.4">R120</text>
<text x="716.3" y="77.7">2</text>
<text x="743.4" y="73.2">J102</text>
<text x="208.3" y="78.2">1</text>
<text x="224.6" y="78.2">6</text>
<text x="344.9" y="83.8" transform="rotate(-90 344.9 83.8)">16</text>
<text x="347.5" y="83.8" transform="rotate(-90 347.5 83.8)">21</text>
<text x="350" y="83.8" transform="rotate(-90 350 83.8)">6</text>
<text x="564.9" y="83.3">1</text>
<text x="586.2" y="78.7" transform="rotate(-90 586.2 78.7)">16</text>
<text x="587.4" y="83.2" transform="rotate(-90 587.4 83.2)">VCC</text>
<text x="604.5" y="83.3">3</text>
<text x="641" y="78.2">0.1UF/50V</text>
<text x="678.2" y="80.4">3</text>
<text x="694.5" y="80.4">4</text>
<text x="705.7" y="82.7">75R0</text>
<text x="727.7" y="78.2">SIGNAL2</text>
<text x="741.5" y="82.9">1</text>
<text x="208.3" y="85.9">2</text>
<text x="224.6" y="85.9">5</text>
<text x="318.6" y="88.4">5</text>
<text x="320" y="89.6">EN1-2</text>
<text x="351.2" y="89.7" transform="rotate(-90 351.2 89.7)">VCCA</text>
<text x="358.8" y="89.6">NC0</text>
<text x="363.2" y="88.4">24</text>
<text x="515.6" y="84.7">SPDIF_OUT1</text>
<text x="566.4" y="84.5">INA</text>
<text x="597.1" y="84.5">OUTA1</text>
<text x="597.1" y="87.1">OUTA2</text>
<text x="604.5" y="85.9">2</text>
<text x="663.1" y="89.3" transform="rotate(-90 663.1 89.3)">R119</text>
<text x="669.5" y="89.3" transform="rotate(-90 669.5 89.3)">220R</text>
<text x="678.2" y="88">2</text>
<text x="694.5" y="88">5</text>
<text x="742.3" y="85.9">GND</text>
<text x="208.3" y="93.5">3</text>
<text x="214.6" y="95.6">T102</text>
<text x="224.6" y="93.5">4</text>
<text x="318.6" y="90.9">8</text>
<text x="320" y="92.1">EN3-4</text>
<text x="346.1" y="91.2" transform="rotate(-90 346.1 91.2)">VCCD2</text>
<text x="348.7" y="91.2" transform="rotate(-90 348.7 91.2)">VCCD1</text>
<text x="358.8" y="92.1">NC1</text>
<text x="363.2" y="90.9">19</text>
<text x="383.1" y="94.2">R105</text>
<text x="564.9" y="90.9">7</text>
<text x="566.4" y="92.1">INB</text>
<text x="597.1" y="92.1">OUTB1</text>
<text x="597.1" y="94.7">OUTB2</text>
<text x="604.5" y="90.9">5</text>
<text x="604.5" y="93.5">6</text>
<text x="678.2" y="95.6">1</text>
<text x="694.5" y="95.6">6</text>
<text x="83.8" y="98.6">J101</text>
<text x="318.6" y="101.1">2</text>
<text x="318.6" y="96">1</text>
<text x="320" y="97.2">1A</text>
<text x="360.3" y="97.2">1Y</text>
<text x="363.2" y="96">23</text>
<text x="383.1" y="100.5">75R0</text>
<text x="400.9" y="101.8">R106</text>
<text x="454.7" y="97.4">COAXIAL_IN1</text>
<text x="564.9" y="98.6">9</text>
<text x="566.4" y="99.8">INC</text>
<text x="597.1" y="99.8">OUTC1</text>
<text x="604.5" y="101.1">10</text>
<text x="604.5" y="98.6">11</text>
<text x="624.4" y="99.2">R118</text>
<text x="740.6" y="100.1" transform="rotate(-90 740.6 100.1)">2</text>
<text x="73.7" y="103.6">6</text>
<text x="77.3" y="103.6">B1</text>
<text x="95" y="103.6">B2</text>
<text x="100.1" y="103.6">3</text>
<text x="318.6" y="103.6">3</text>
<text x="320" y="104.8">2A</text>
<text x="320" y="102.3">1B</text>
<text x="360.3" y="104.8">2Y</text>
<text x="363.2" y="103.6">20</text>
<text x="454.7" y="105">COAXIAL_IN2</text>
<text x="563.5" y="106.2">15</text>
<text x="566.4" y="107.4">IND</text>
<text x="597.1" y="107.4">OUTD1</text>
<text x="597.1" y="102.3">OUTC2</text>
<text x="604.5" y="106.2">13</text>
<text x="624.4" y="105.6">300R</text>
<text x="736.3" y="107.1" transform="rotate(-90 736.3 107.1)">C118</text>
<text x="73.7" y="111.3">5</text>
<text x="77.3" y="111.3">F1</text>
<text x="95" y="111.3">F2</text>
<text x="100.1" y="111.3">2</text>
<text x="208.3" y="111.3">1</text>
<text x="224.6" y="111.3">6</text>
<text x="318.6" y="111.3">9</text>
<text x="318.6" y="108.7">4</text>
<text x="320" y="112.5">3A</text>
<text x="320" y="109.9">2B</text>
<text x="360.3" y="112.5">3Y</text>
<text x="363.2" y="111.3">17</text>
<text x="383.1" y="109.4">R107</text>
<text x="400.9" y="108.1">75R0</text>
<text x="454.7" y="112.6">COAXIAL_IN3</text>
<text x="563.5" y="113.8">12</text>
<text x="564.9" y="111.3">4</text>
<text x="566.4" y="112.5">ENABLE</text>
<text x="597.1" y="109.9">OUTD2</text>
<text x="604.5" y="108.7">14</text>
<text x="740.6" y="110.2" transform="rotate(-90 740.6 110.2)">1</text>
<text x="748.7" y="110.1" transform="rotate(-90 748.7 110.1)">47PF/50V</text>
<text x="73.7" y="118.9">GND1</text>
<text x="81.3" y="115.9">4</text>
<text x="85.1" y="115.9">7</text>
<text x="88.9" y="115.9">1</text>
<text x="93.6" y="118.9">GND2</text>
<text x="110.7" y="116.8" transform="rotate(-90 110.7 116.8)">1</text>
<text x="125.9" y="116.8" transform="rotate(-90 125.9 116.8)">1</text>
<text x="141.2" y="116.8" transform="rotate(-90 141.2 116.8)">1</text>
<text x="156.4" y="116.8" transform="rotate(-90 156.4 116.8)">1</text>
<text x="208.3" y="118.9">2</text>
<text x="224.6" y="118.9">5</text>
<text x="317.1" y="118.9">11</text>
<text x="317.1" y="116.3">10</text>
<text x="320" y="117.5">3B</text>
<text x="363.2" y="118.9">14</text>
<text x="383.1" y="115.8">75R0</text>
<text x="400.9" y="117">R108</text>
<text x="566.4" y="115">ENABLE</text>
<text x="587.4" y="119.4" transform="rotate(-90 587.4 119.4)">GND</text>
<text x="86.1" y="120.1">CH</text>
<text x="317.1" y="124">12</text>
<text x="320" y="125.2">4B</text>
<text x="320" y="120.1">4A</text>
<text x="358.8" y="125.2">NC2</text>
<text x="360.3" y="120.1">4Y</text>
<text x="363.2" y="124">18</text>
<text x="400.9" y="123.4">75R0</text>
<text x="454.7" y="120.3">COAXIAL_IN4</text>
<text x="586.2" y="120.9" transform="rotate(-90 586.2 120.9)">8</text>
<text x="109.4" y="127.4" transform="rotate(-90 109.4 127.4)">R101</text>
<text x="115.8" y="127.4" transform="rotate(-90 115.8 127.4)">75R0</text>
<text x="124.6" y="127.4" transform="rotate(-90 124.6 127.4)">R102</text>
<text x="131" y="127.4" transform="rotate(-90 131 127.4)">75R0</text>
<text x="139.9" y="127.4" transform="rotate(-90 139.9 127.4)">R103</text>
<text x="146.2" y="127.4" transform="rotate(-90 146.2 127.4)">75R0</text>
<text x="155.1" y="127.4" transform="rotate(-90 155.1 127.4)">R104</text>
<text x="161.5" y="127.4" transform="rotate(-90 161.5 127.4)">75R0</text>
<text x="208.3" y="126.5">3</text>
<text x="214.6" y="128.6">T103</text>
<text x="224.6" y="126.5">4</text>
<text x="358.8" y="127.7">NC3</text>
<text x="363.2" y="126.5">13</text>
<text x="454.7" y="127.9">OPTICAL_IN1</text>
<text x="546.3" y="130" transform="rotate(-90 546.3 130)">R116</text>
<text x="552.6" y="130" transform="rotate(-90 552.6 130)">4K99</text>
<text x="730.1" y="129.3" transform="rotate(90 730.1 129.3)">2</text>
<text x="110.7" y="133.6" transform="rotate(-90 110.7 133.6)">2</text>
<text x="125.9" y="133.6" transform="rotate(-90 125.9 133.6)">2</text>
<text x="141.2" y="133.6" transform="rotate(-90 141.2 133.6)">2</text>
<text x="156.4" y="133.6" transform="rotate(-90 156.4 133.6)">2</text>
<text x="208.3" y="136.7">1</text>
<text x="224.6" y="136.7">6</text>
<text x="342.4" y="135" transform="rotate(-90 342.4 135)">15</text>
<text x="343.6" y="132.1" transform="rotate(-90 343.6 132.1)">DGND2</text>
<text x="344.9" y="135" transform="rotate(-90 344.9 135)">22</text>
<text x="346.1" y="132.1" transform="rotate(-90 346.1 132.1)">DGND1</text>
<text x="347.5" y="133.6" transform="rotate(-90 347.5 133.6)">7</text>
<text x="348.7" y="132.1" transform="rotate(-90 348.7 132.1)">AGND</text>
<text x="454.7" y="135.5">OPTICAL_IN2</text>
<text x="724.2" y="134.2" transform="rotate(90 724.2 134.2)">L105</text>
<text x="304.4" y="139.2">U101</text>
<text x="454.7" y="143.1">OPTICAL_IN3</text>
<text x="730.1" y="143.5" transform="rotate(90 730.1 143.5)">1</text>
<text x="208.3" y="144.3">2</text>
<text x="224.6" y="144.3">5</text>
<text x="308.9" y="144.3">SN65LVDS352PWG4</text>
<text x="42.7" y="152.4" transform="rotate(-90 42.7 152.4)">1</text>
<text x="65.5" y="152.4" transform="rotate(-90 65.5 152.4)">1</text>
<text x="208.3" y="151.9">3</text>
<text x="214.6" y="154">T104</text>
<text x="224.6" y="151.9">4</text>
<text x="454.7" y="150.7">OPTICAL_IN4</text>
<text x="46" y="157">ESD</text>
<text x="68.9" y="157">ESD</text>
<text x="110.7" y="158.5" transform="rotate(-90 110.7 158.5)">2</text>
<text x="125.9" y="158.5" transform="rotate(-90 125.9 158.5)">2</text>
<text x="715.2" y="158.5" transform="rotate(-90 715.2 158.5)">2</text>
<text x="106.4" y="165.5" transform="rotate(-90 106.4 165.5)">C101</text>
<text x="121.6" y="165.5" transform="rotate(-90 121.6 165.5)">C102</text>
<text x="710.9" y="165.5" transform="rotate(-90 710.9 165.5)">C117</text>
<text x="42.7" y="171.7" transform="rotate(-90 42.7 171.7)">2</text>
<text x="65.5" y="171.7" transform="rotate(-90 65.5 171.7)">2</text>
<text x="110.7" y="168.6" transform="rotate(-90 110.7 168.6)">1</text>
<text x="118.8" y="168.5" transform="rotate(-90 118.8 168.5)">47PF/50V</text>
<text x="125.9" y="168.6" transform="rotate(-90 125.9 168.6)">1</text>
<text x="134" y="168.5" transform="rotate(-90 134 168.5)">47PF/50V</text>
<text x="715.2" y="168.6" transform="rotate(-90 715.2 168.6)">1</text>
<text x="723.3" y="169.2" transform="rotate(-90 723.3 169.2)">0.1UF/50V</text>
<text x="24.1" y="179.8">PESD0603-140</text>
<text x="30.5" y="174.8">D101</text>
<text x="47" y="179.8">PESD0603-140</text>
<text x="53.3" y="174.8">D102</text>
<text x="739.1" y="179.8">U108</text>
<text x="743" y="182.4">TOTX177(F,T)</text>
<text x="679.2" y="192">1</text>
<text x="685.4" y="190.7">R121</text>
<text x="696" y="192">2</text>
<text x="647.7" y="193.9">SPDIF_OUT2</text>
<text x="685.4" y="197">75R0</text>
<text x="737.7" y="197.6">2</text>
<text x="737.7" y="192.5">3</text>
<text x="739.1" y="193.7">INPUT</text>
<text x="113.9" y="199.8">L101</text>
<text x="141.8" y="200.3">C106</text>
<text x="737.7" y="202.7">1</text>
<text x="739.1" y="198.8">VCC</text>
<text x="739.1" y="203.9">GND</text>
<text x="109" y="208.2">2</text>
<text x="123.2" y="208.2">1</text>
<text x="139.2" y="204.7">2</text>
<text x="149.4" y="204.7">1</text>
<text x="105.4" y="212.4">MPZ2012S331A</text>
<text x="138.1" y="212.8">0.1UF/50V</text>
<text x="81.3" y="217.5">U102</text>
<text x="102.2" y="226.8">VCC</text>
<text x="106.7" y="225.6">3</text>
<text x="102.2" y="231.8">GND</text>
<text x="106.7" y="230.6">2</text>
<text x="187.5" y="233.9">R109</text>
<text x="545.9" y="230.1">1</text>
<text x="546.7" y="228.3">TP101</text>
<text x="97.8" y="236.9">OUTPUT</text>
<text x="106.7" y="235.7">1</text>
<text x="181.4" y="235.1">1</text>
<text x="198.1" y="235.1">2</text>
<text x="86.4" y="245.5">&quot;TORX177(F,T)&quot;</text>
<text x="187.5" y="240.2">75R0</text>
<text x="528" y="246.8" transform="rotate(-90 528 246.8)">C110</text>
<text x="540.4" y="249.8" transform="rotate(-90 540.4 249.8)">10UF/16V</text>
<text x="569" y="260">ADC_RESET</text>
<text x="510.3" y="268.2">1</text>
<text x="511.2" y="266.4">TP106</text>
<text x="141.8" y="274">C107</text>
<text x="569" y="270.1">ADC_LRCLK-</text>
<text x="109" y="281.9">2</text>
<text x="113.9" y="276">L102</text>
<text x="123.2" y="281.9">1</text>
<text x="139.2" y="278.3">2</text>
<text x="149.4" y="278.3">1</text>
<text x="569" y="280.3">ADC_LKCLK+</text>
<text x="105.4" y="283.6">MPZ2012S331A</text>
<text x="138.1" y="286.4">0.1UF/50V</text>
<text x="81.3" y="291.2">U103</text>
<text x="569" y="290.4">ADC_BCLK-</text>
<text x="106.7" y="299.2">3</text>
<text x="102.2" y="300.4">VCC</text>
<text x="102.2" y="305.5">GND</text>
<text x="106.7" y="304.3">2</text>
<text x="569" y="300.6">ADC_BCLK+</text>
<text x="97.8" y="310.6">OUTPUT</text>
<text x="106.7" y="309.4">1</text>
<text x="181.4" y="308.8">1</text>
<text x="187.5" y="307.5">R110</text>
<text x="198.1" y="308.8">2</text>
<text x="569" y="310.8">ADC_MCLK-</text>
<text x="187.5" y="313.9">75R0</text>
<text x="86.4" y="319.1">&quot;TORX177(F,T)&quot;</text>
<text x="569" y="320.9">ADC_MCLK+</text>
<text x="569" y="331.1">ADC_SDOUT-</text>
<text x="569" y="341.2">ADC_SDOUT+</text>
<text x="113.9" y="352.2">L103</text>
<text x="141.8" y="350.2">C108</text>
<text x="569" y="351.4">SPDIF_OUT1</text>
<text x="105.4" y="359.8">MPZ2012S331A</text>
<text x="109" y="358.1">2</text>
<text x="123.2" y="358.1">1</text>
<text x="139.2" y="354.5">2</text>
<text x="149.4" y="354.5">1</text>
<text x="138.1" y="362.6">0.1UF/50V</text>
<text x="569" y="361.6">SPDIF_OUT2</text>
<text x="81.3" y="367.4">U104</text>
<text x="569" y="371.7">OPTICAL_IN4</text>
<text x="102.2" y="376.6">VCC</text>
<text x="106.7" y="375.4">3</text>
<text x="102.2" y="381.7">GND</text>
<text x="106.7" y="380.5">2</text>
<text x="190.1" y="383.7">R111</text>
<text x="569" y="381.9">OPTICAL_IN3</text>
<text x="97.8" y="386.8">OUTPUT</text>
<text x="106.7" y="385.6">1</text>
<text x="183.9" y="385">1</text>
<text x="200.7" y="385">2</text>
<text x="86.4" y="395.3">&quot;TORX177(F,T)&quot;</text>
<text x="190.1" y="390.1">75R0</text>
<text x="569" y="392">OPTICAL_IN2</text>
<text x="569" y="402.2">OPTICAL_IN1</text>
<text x="569" y="412.4">COAXIAL_IN4</text>
<text x="569" y="422.5">COAXIAL_IN3</text>
<text x="141.8" y="431.5">C109</text>
<text x="113.9" y="433.5">L104</text>
<text x="139.2" y="435.8">2</text>
<text x="149.4" y="435.8">1</text>
<text x="569" y="432.7">COAXIAL_IN2</text>
<text x="107.9" y="441">MPZ2012S331A</text>
<text x="109" y="439.4">2</text>
<text x="123.2" y="439.4">1</text>
<text x="138.1" y="443.9">0.1UF/50V</text>
<text x="569" y="442.8">COAXIAL_IN1</text>
<text x="81.3" y="448.7">U105</text>
<text x="556" y="453.6">1</text>
<text x="556.9" y="451.8">TP102</text>
<text x="102.2" y="457.9">VCC</text>
<text x="106.7" y="456.7">3</text>
<text x="106.7" y="461.8">2</text>
<text x="624.8" y="456.7">MTG41</text>
<text x="624.8" y="461.8">MTG42</text>
<text x="102.2" y="463">GND</text>
<text x="106.7" y="466.9">1</text>
<text x="181.4" y="466.3">1</text>
<text x="187.5" y="465">R112</text>
<text x="198.1" y="466.3">2</text>
<text x="530.5" y="465.2" transform="rotate(-90 530.5 465.2)">C114</text>
<text x="624.8" y="466.9">MTG43</text>
<text x="97.8" y="468.1">OUTPUT</text>
<text x="187.5" y="471.4">75R0</text>
<text x="543" y="468.2" transform="rotate(-90 543 468.2)">10UF/16V</text>
<text x="624.8" y="471.9">MTG44</text>
<text x="86.4" y="476.6">&quot;TORX177(F,T)&quot;</text>
</g>
</svg>
